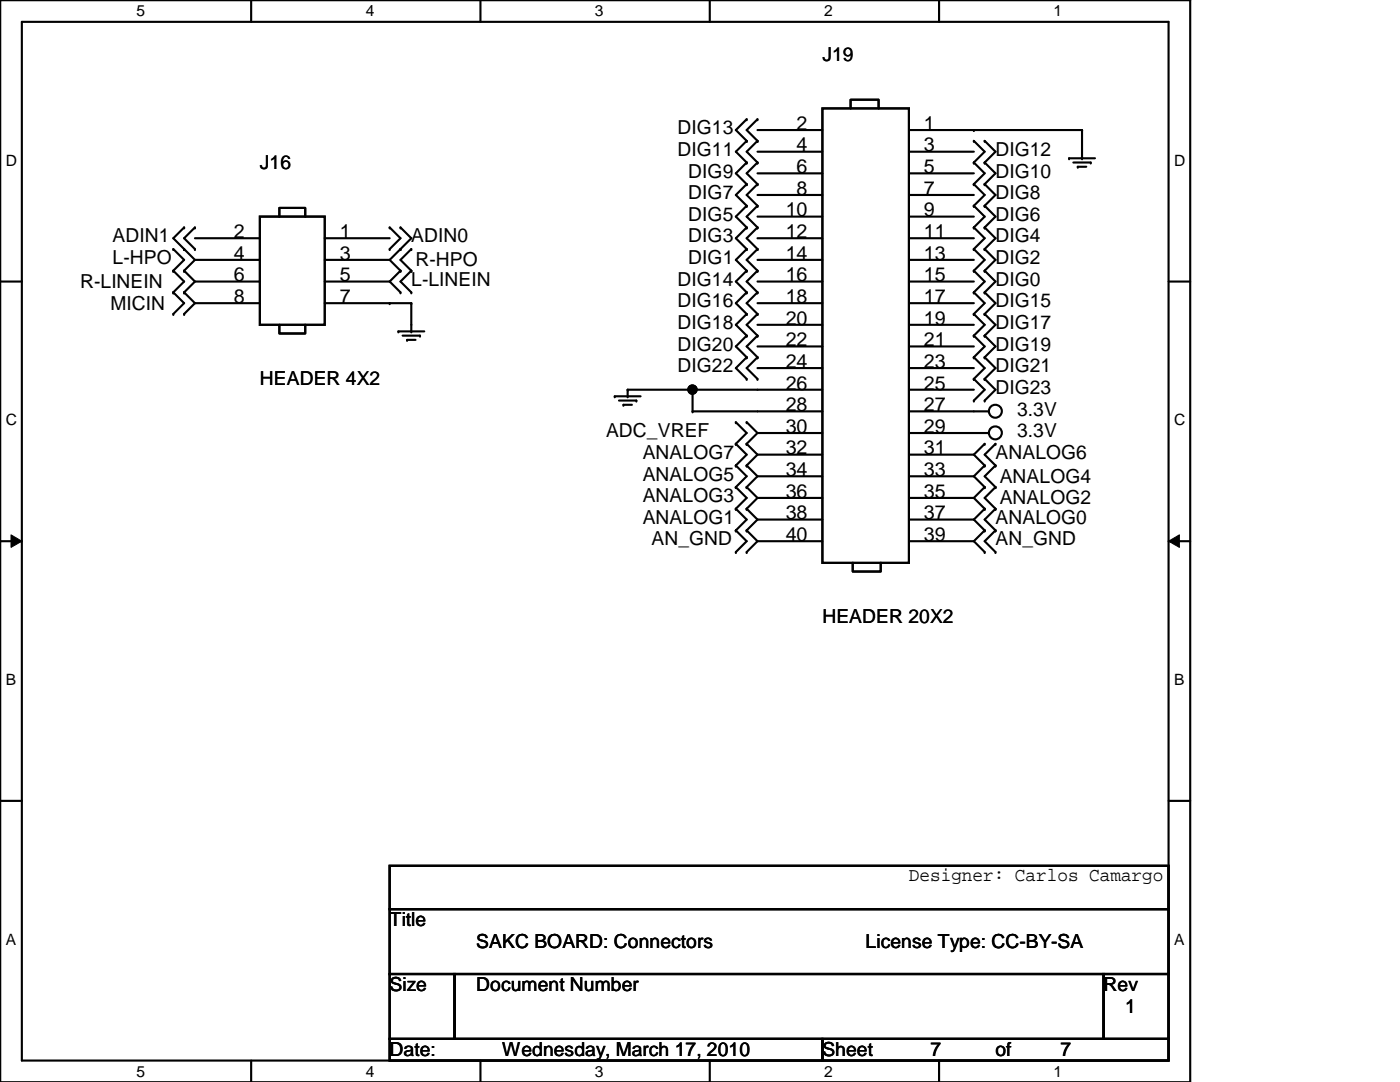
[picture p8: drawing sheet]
<svg xmlns="http://www.w3.org/2000/svg" width="279mm" height="216mm" viewBox="0 0 279 216" stroke-linecap="round" stroke-linejoin="round" font-family="sans-serif">
<path d="M0 0h237.5v215.9h-237.5zM4.4 4.4h228.8v207.2h-228.8z" fill="none" stroke="#000" stroke-width=".42"/>
<g fill="#fff">
<path d="M27.2 .5h1.8v3.4h-1.8z"/>
<path d="M27.2 212h1.8v3.5h-1.8z"/>
</g>
<path d="M50.1 0v4.4M50.1 211.6v4.3" fill="none" stroke="#000" stroke-width=".42"/>
<g fill="#fff">
<path d="M73 .5h1.7v3.4h-1.7z"/>
<path d="M73 212h1.7v3.5h-1.7z"/>
</g>
<path d="M95.9 0v4.4M95.9 211.6v4.3" fill="none" stroke="#000" stroke-width=".42"/>
<g fill="#fff">
<path d="M118.7 .5h1.8v3.4h-1.8z"/>
<path d="M118.7 212h1.8v3.5h-1.8z"/>
</g>
<path d="M141.6 0v4.4M141.6 211.6v4.3" fill="none" stroke="#000" stroke-width=".42"/>
<g fill="#fff">
<path d="M164.5 .5h1.7v3.4h-1.7z"/>
<path d="M164.5 212h1.7v3.5h-1.7z"/>
</g>
<path d="M187.4 0v4.4M187.4 211.6v4.3" fill="none" stroke="#000" stroke-width=".42"/>
<g fill="#fff">
<path d="M210.3 .5h1.7v3.4h-1.7z"/>
<path d="M210.3 212h1.7v3.5h-1.7z"/>
<path d="M1.1 30.3h2.3v3.4h-2.3z"/>
<path d="M234.3 30.3h2.3v3.4h-2.3z"/>
<path d="M1.1 82.1h2.3v3.5h-2.3z"/>
<path d="M234.3 82.1h2.3v3.5h-2.3z"/>
</g>
<path d="M0 56.2h4.4M233.2 56.2h4.3" fill="none" stroke="#000" stroke-width=".42"/>
<g fill="#fff">
<path d="M1.1 133.9h2.1v3.5h-2.1z"/>
<path d="M234.3 133.9h2.1v3.5h-2.1z"/>
</g>
<path d="M0 108h4.4M233.2 108h4.3" fill="none" stroke="#000" stroke-width=".42"/>
<path d="M2.2 106.7l2.2 1.3-2.2 1.2zM233.2 108l2.2-1.3v2.5z" fill="#000"/>
<path d="M2.2 106.7l2.2 1.3-2.2 1.2zM233.2 108l2.2-1.3v2.5z" fill="none" stroke="#000" stroke-width=".2"/>
<g fill="#fff">
<path d="M1.1 185.7h2.1v3.5h-2.1z"/>
<path d="M234.3 185.7h2.1v3.5h-2.1z"/>
</g>
<g fill="none" stroke="#000" stroke-width=".42">
<path d="M149 23.8l-2.1 2.2 2.1 2.1-2.1 2.2 2.1 2.1-2.1 2.2 2.1 2.1-2.1 2.2 2.1 2.2-2.1 2.1 2.1 2.2-2.1 2.1 2.1 2.2-2.1 2.2 2.1 2.1-2.1 2.2 2.1 2.1-2.1 2.2 2.1 2.2-2.1 2.1 2.1 2.2-2.1 2.1 2.1 2.2-2.1 2.1 2.1 2.2M151.2 26h12.9M151.2 23.8l-2.2 2.2 2.2 2.1-2.2 2.2 2.2 2.1-2.2 2.2 2.2 2.1-2.2 2.2 2.2 2.2-2.2 2.1 2.2 2.2-2.2 2.1 2.2 2.2-2.2 2.2 2.2 2.1-2.2 2.2 2.2 2.1-2.2 2.2 2.2 2.2-2.2 2.1 2.2 2.2-2.2 2.1 2.2 2.2-2.2 2.1 2.2 2.2M151.2 30.3h12.9M151.2 34.6h12.9M151.2 38.9h12.9M164.1 21.6h17.3v90.7h-17.3zM169.8 21.6v-1.7h5.5v1.7M181.4 26h34.5v5.6M181.4 30.3h13M181.4 34.6h13M181.4 38.9h13"/>
<path d="M194.4 28.1l2.1 2.2-2.1 2.1 2.1 2.2-2.1 2.1 2.1 2.2-2.1 2.2 2.1 2.1-2.1 2.2 2.1 2.1-2.1 2.2 2.1 2.2-2.1 2.1 2.1 2.2-2.1 2.1 2.1 2.2-2.1 2.2 2.1 2.1-2.1 2.2 2.1 2.1-2.1 2.2 2.1 2.1-2.1 2.2 2.1 2.2-2.1 2.1M196.5 28.1l2.2 2.2-2.2 2.1 2.2 2.2-2.2 2.1 2.2 2.2-2.2 2.2 2.2 2.1-2.2 2.2 2.2 2.1-2.2 2.2 2.2 2.2-2.2 2.1 2.2 2.2-2.2 2.1 2.2 2.2-2.2 2.2 2.2 2.1-2.2 2.2 2.2 2.1-2.2 2.2 2.2 2.1-2.2 2.2 2.2 2.2-2.2 2.1M213.4 31.6h5.1M214.2 32.4h3.5M215.1 33.3h1.7M34.6 49.7l2.1 2.2-2.1 2.1 2.1 2.2-2.1 2.1 2.1 2.2-2.1 2.2M36.7 45.4l-2.1 2.1 4.3 4.4M38.9 45.4l-2.2 2.1 2.2 2.2M38.9 51.9l-2.2 2.1 2.2 2.2M38.9 56.2l-2.2 2.1 2.2 2.2M38.9 47.5h13M38.9 51.9h13"/>
<path d="M38.9 56.2h13M51.9 43.2h12.9v21.6h-12.9zM55.8 43.2v-1.7h5.1v1.7M64.8 47.5h13M64.8 51.9h13M64.8 56.2h13M77.8 56.2l2.1 2.1M77.8 51.9l2.1 2.1-2.1 2.2M77.8 45.4l2.1 2.1-2.1 2.2M79.9 45.4l2.2 2.1-4.3 4.4M82.1 49.7l-2.2 2.2 2.2 2.1-2.2 2.2 2.2 2.1M151.2 43.2h12.9"/>
<path d="M151.2 47.5h12.9M151.2 51.9h12.9M151.2 56.2h12.9M181.4 43.2h13M181.4 47.5h13M181.4 51.9h13M181.4 56.2h13M38.9 60.5h13M38.9 60.5l-2.2 2.2M55.8 64.8v1.7h5.1v-1.7M64.8 60.5h17.3v5.6M79.5 66.1h5.2"/>
<path d="M80.3 67h3.5M81.2 67.8h1.7M122.7 79.1h5.1M123.5 79.9h3.5M138.2 77.8v4.3h25.9M151.2 60.5h12.9M151.2 64.8h12.9M151.2 69.1h12.9M151.2 73.4h12.9M164.1 77.8h-38.8v1.3M181.4 60.5h13M181.4 77.8h13"/>
<path d="M181.4 64.8h13M181.4 69.1h13M181.4 73.4h13M124.4 80.8h1.7M146.9 84.2l2.1 2.2-2.1 2.2 2.1 2.1-2.1 2.2 2.1 2.1-2.1 2.2 2.1 2.2-2.1 2.1 2.1 2.2-2.1 2.1 2.1 2.2-2.1 2.2M149 84.2l2.2 2.2M151.2 86.4h12.9M151.2 86.4l-2.2 2.2 2.2 2.1M151.2 95l-2.2 2.2 2.2 2.2M151.2 99.4l-2.2 2.1 2.2 2.2M151.2 90.7l-2.2 2.2 2.2 2.1M151.2 90.7h12.9"/>
<path d="M151.2 95h12.9M151.2 99.4h12.9M181.4 82.1h16M181.4 86.4h16M181.4 90.7h13M181.4 95h13M181.4 99.4h13M194.4 90.7l2.1 2.2-2.1 2.1M194.4 95l2.1 2.2-2.1 2.2M194.4 99.4l2.1 2.1-2.1 2.2M196.5 88.6l-2.1 2.1M198.7 88.6l-2.2 2.1 2.2 2.2-2.2 2.1 2.2 2.2-2.2 2.2 2.2 2.1-2.2 2.2 2.2 2.1-2.2 2.2 2.2 2.2"/>
<path d="M151.2 103.7l-2.2 2.1 2.2 2.2M151.2 108l-2.2 2.2M151.2 103.7h12.9M151.2 108h12.9M170.2 112.3v1.7h5.6v-1.7M181.4 103.7h13M181.4 108h13M194.4 103.7l2.1 2.1-2.1 2.2M194.4 108l2.1 2.2M0 159.8h4.4M233.2 159.8h4.3M77.8 172.8h155.4v8.6h-155.4z"/>
<path d="M77.8 181.4h155.4v13h-155.4zM77.8 194.4h12.9v12.9h-12.9zM90.7 194.4h129.6v12.9h-129.6zM220.3 194.4h12.9v12.9h-12.9zM77.8 207.3h86.3v4.3h-86.3zM164.1 207.3h69.1v4.3h-69.1z"/>
<circle cx="138.2" cy="77.7" r=".83"/>
<circle cx="198.6" cy="86.4" r="1.3"/>
<circle cx="198.6" cy="82.1" r="1.3"/>
</g>
<g fill="#000">
<circle cx="149" cy="32.4" r=".21"/>
<circle cx="149" cy="36.7" r=".21"/>
<circle cx="149" cy="28.1" r=".21"/>
<circle cx="149" cy="23.8" r=".21"/>
<circle cx="151.2" cy="28.1" r=".21"/>
<circle cx="151.2" cy="23.8" r=".21"/>
<circle cx="151.2" cy="32.4" r=".21"/>
<circle cx="151.2" cy="36.7" r=".21"/>
<circle cx="194.4" cy="32.4" r=".21"/>
<circle cx="194.4" cy="36.7" r=".21"/>
<circle cx="194.4" cy="26" r=".21"/>
<circle cx="194.4" cy="28.1" r=".21"/>
<circle cx="196.5" cy="28.1" r=".21"/>
<circle cx="196.5" cy="32.4" r=".21"/>
<circle cx="196.5" cy="36.7" r=".21"/>
<circle cx="213.4" cy="31.6" r=".21"/>
<circle cx="215.1" cy="33.3" r=".21"/>
<circle cx="215.9" cy="26" r=".21"/>
<circle cx="215.9" cy="31.6" r=".21"/>
<circle cx="217.7" cy="32.4" r=".21"/>
<circle cx="34.6" cy="54" r=".21"/>
<circle cx="34.6" cy="49.7" r=".21"/>
<circle cx="34.6" cy="58.3" r=".21"/>
<circle cx="36.7" cy="49.7" r=".21"/>
<circle cx="36.7" cy="45.4" r=".21"/>
<circle cx="36.7" cy="54" r=".21"/>
<circle cx="36.7" cy="58.3" r=".21"/>
<circle cx="38.9" cy="49.7" r=".21"/>
<circle cx="38.9" cy="45.4" r=".21"/>
<circle cx="77.8" cy="45.4" r=".21"/>
<circle cx="77.8" cy="49.7" r=".21"/>
<circle cx="79.9" cy="54" r=".21"/>
<circle cx="79.9" cy="58.3" r=".21"/>
<circle cx="79.9" cy="49.7" r=".21"/>
<circle cx="79.9" cy="45.4" r=".21"/>
<circle cx="82.1" cy="58.3" r=".21"/>
<circle cx="82.1" cy="49.7" r=".21"/>
<circle cx="82.1" cy="54" r=".21"/>
<circle cx="149" cy="41.1" r=".21"/>
<circle cx="149" cy="49.7" r=".21"/>
<circle cx="149" cy="45.4" r=".21"/>
<circle cx="149" cy="54" r=".21"/>
<circle cx="149" cy="58.3" r=".21"/>
<circle cx="151.2" cy="41.1" r=".21"/>
<circle cx="151.2" cy="45.4" r=".21"/>
<circle cx="151.2" cy="49.7" r=".21"/>
<circle cx="151.2" cy="54" r=".21"/>
<circle cx="151.2" cy="58.3" r=".21"/>
<circle cx="194.4" cy="54" r=".21"/>
<circle cx="194.4" cy="49.7" r=".21"/>
<circle cx="194.4" cy="58.3" r=".21"/>
<circle cx="194.4" cy="41.1" r=".21"/>
<circle cx="194.4" cy="45.4" r=".21"/>
<circle cx="196.5" cy="45.4" r=".21"/>
<circle cx="196.5" cy="49.7" r=".21"/>
<circle cx="196.5" cy="54" r=".21"/>
<circle cx="196.5" cy="41.1" r=".21"/>
<circle cx="196.5" cy="58.3" r=".21"/>
<circle cx="34.6" cy="62.7" r=".21"/>
<circle cx="36.7" cy="62.7" r=".21"/>
<circle cx="77.8" cy="60.5" r=".21"/>
<circle cx="79.5" cy="66.1" r=".21"/>
<circle cx="81.2" cy="67.8" r=".21"/>
<circle cx="82.1" cy="66.1" r=".21"/>
<circle cx="82.1" cy="60.5" r=".21"/>
<circle cx="83.8" cy="67" r=".21"/>
<circle cx="122.7" cy="79.1" r=".21"/>
<circle cx="125.3" cy="77.8" r=".21"/>
<circle cx="125.3" cy="79.1" r=".21"/>
<circle cx="127" cy="79.9" r=".21"/>
<circle cx="138.2" cy="77.8" r=".21"/>
<circle cx="149" cy="62.7" r=".21"/>
<circle cx="149" cy="71.3" r=".21"/>
<circle cx="149" cy="67" r=".21"/>
<circle cx="149" cy="75.6" r=".21"/>
<circle cx="151.2" cy="75.6" r=".21"/>
<circle cx="151.2" cy="67" r=".21"/>
<circle cx="151.2" cy="62.7" r=".21"/>
<circle cx="151.2" cy="71.3" r=".21"/>
<circle cx="194.4" cy="71.3" r=".21"/>
<circle cx="194.4" cy="79.9" r=".21"/>
<circle cx="194.4" cy="62.7" r=".21"/>
<circle cx="194.4" cy="67" r=".21"/>
<circle cx="194.4" cy="75.6" r=".21"/>
<circle cx="196.5" cy="71.3" r=".21"/>
<circle cx="196.5" cy="75.6" r=".21"/>
<circle cx="196.5" cy="67" r=".21"/>
<circle cx="196.5" cy="79.9" r=".21"/>
<circle cx="196.5" cy="62.7" r=".21"/>
<circle cx="124.4" cy="80.8" r=".21"/>
<circle cx="138.2" cy="82.1" r=".21"/>
<circle cx="146.9" cy="84.2" r=".21"/>
<circle cx="146.9" cy="88.6" r=".21"/>
<circle cx="146.9" cy="92.9" r=".21"/>
<circle cx="146.9" cy="97.2" r=".21"/>
<circle cx="149" cy="92.9" r=".21"/>
<circle cx="149" cy="97.2" r=".21"/>
<circle cx="149" cy="84.2" r=".21"/>
<circle cx="149" cy="88.6" r=".21"/>
<circle cx="196.5" cy="88.6" r=".21"/>
<circle cx="196.5" cy="92.9" r=".21"/>
<circle cx="196.5" cy="97.2" r=".21"/>
<circle cx="197.4" cy="82.1" r=".21"/>
<circle cx="197.4" cy="86.4" r=".21"/>
<circle cx="198.7" cy="92.9" r=".21"/>
<circle cx="198.7" cy="88.6" r=".21"/>
<circle cx="198.7" cy="97.2" r=".21"/>
<circle cx="146.9" cy="101.5" r=".21"/>
<circle cx="146.9" cy="110.2" r=".21"/>
<circle cx="146.9" cy="105.8" r=".21"/>
<circle cx="149" cy="105.8" r=".21"/>
<circle cx="149" cy="110.2" r=".21"/>
<circle cx="149" cy="101.5" r=".21"/>
<circle cx="196.5" cy="105.8" r=".21"/>
<circle cx="196.5" cy="110.2" r=".21"/>
<circle cx="196.5" cy="101.5" r=".21"/>
<circle cx="198.7" cy="110.2" r=".21"/>
<circle cx="198.7" cy="101.5" r=".21"/>
<circle cx="198.7" cy="105.8" r=".21"/>
</g>
<circle cx="138.2" cy="77.7" r=".83" fill="#000"/>
<g font-size="3.9">
<text x="164.1" y="12.1">J19</text>
<text x="135.2" y="26.8">DIG13</text>
<text x="159" y="25.9">2</text>
<text x="184.4" y="25.9">1</text>
<text x="51.9" y="33.7">J16</text>
<text x="135.2" y="31.1">DIG11</text>
<text x="137.4" y="35.4">DIG9</text>
<text x="159" y="30.2">4</text>
<text x="159" y="34.5">6</text>
<text x="184.4" y="30.2">3</text>
<text x="184.4" y="34.5">5</text>
<text x="198.7" y="31.1">DIG12</text>
<text x="198.7" y="35.4">DIG10</text>
<text x="137.4" y="39.8">DIG7</text>
<text x="159" y="38.9">8</text>
<text x="184.4" y="38.9">7</text>
<text x="198.7" y="39.8">DIG8</text>
<text x="46.7" y="47.5">2</text>
<text x="67.8" y="47.5">1</text>
<text x="137.4" y="44.1">DIG5</text>
<text x="156.8" y="43.2">10</text>
<text x="156.8" y="47.5">12</text>
<text x="184.4" y="43.2">9</text>
<text x="184.4" y="47.5">11</text>
<text x="198.7" y="44.1">DIG6</text>
<text x="22.5" y="48.4">ADIN1</text>
<text x="22.5" y="52.7">L-HPO</text>
<text x="46.7" y="51.8">4</text>
<text x="67.8" y="51.8">3</text>
<text x="82.1" y="48.4">ADIN0</text>
<text x="82.9" y="53.1">R-HPO</text>
<text x="137.4" y="48.4">DIG3</text>
<text x="137.4" y="52.7">DIG1</text>
<text x="156.8" y="51.8">14</text>
<text x="184.4" y="51.8">13</text>
<text x="198.7" y="48.4">DIG4</text>
<text x="198.7" y="52.7">DIG2</text>
<text x="16" y="57.4">R-LINEIN</text>
<text x="46.7" y="56.1">6</text>
<text x="67.8" y="56.1">5</text>
<text x="82.1" y="57">L-LINEIN</text>
<text x="135.2" y="57">DIG14</text>
<text x="156.8" y="56.1">16</text>
<text x="184.4" y="56.1">15</text>
<text x="198.7" y="57">DIG0</text>
<text x="22.1" y="61.8">MICIN</text>
<text x="46.7" y="60.5">8</text>
<text x="67.8" y="60.5">7</text>
<text x="135.2" y="61.3">DIG16</text>
<text x="135.2" y="65.7">DIG18</text>
<text x="156.8" y="60.5">18</text>
<text x="156.8" y="64.8">20</text>
<text x="184.4" y="60.5">17</text>
<text x="184.4" y="64.8">19</text>
<text x="198.7" y="61.3">DIG15</text>
<text x="198.7" y="65.7">DIG17</text>
<text x="135.2" y="70">DIG20</text>
<text x="156.8" y="69.1">22</text>
<text x="184.4" y="69.1">21</text>
<text x="198.7" y="70">DIG19</text>
<text x="51.9" y="76.9">HEADER 4X2</text>
<text x="135.2" y="74.3">DIG22</text>
<text x="156.8" y="73.4">24</text>
<text x="156.8" y="77.7">26</text>
<text x="184.4" y="73.4">23</text>
<text x="184.4" y="77.7">25</text>
<text x="198.7" y="74.3">DIG21</text>
<text x="156.8" y="82">28</text>
<text x="184.4" y="82">27</text>
<text x="198.7" y="78.6">DIG23</text>
<text x="203" y="82.9">3.3V</text>
<text x="120.9" y="87.2">ADC_VREF</text>
<text x="156.8" y="86.4">30</text>
<text x="184.4" y="86.4">29</text>
<text x="203" y="87.2">3.3V</text>
<text x="128.3" y="91.6">ANALOG7</text>
<text x="128.3" y="95.9">ANALOG5</text>
<text x="156.8" y="90.7">32</text>
<text x="156.8" y="95">34</text>
<text x="184.4" y="90.7">31</text>
<text x="184.4" y="95">33</text>
<text x="198.7" y="91.6">ANALOG6</text>
<text x="128.3" y="100.2">ANALOG3</text>
<text x="156.8" y="99.3">36</text>
<text x="184.4" y="99.3">35</text>
<text x="199.5" y="96.3">ANALOG4</text>
<text x="199.5" y="100.6">ANALOG2</text>
<text x="128.3" y="104.5">ANALOG1</text>
<text x="156.8" y="103.6">38</text>
<text x="156.8" y="107.9">40</text>
<text x="184.4" y="103.6">37</text>
<text x="184.4" y="107.9">39</text>
<text x="198.7" y="104.5">ANALOG0</text>
<text x="130" y="108.8">AN_GND</text>
<text x="198.7" y="108.8">AN_GND</text>
<text x="164.1" y="124.4">HEADER 20X2</text>
<text x="181.4" y="175.9">Designer: Carlos Camargo</text>
<text x="77.8" y="184.8">Title</text>
<text x="95" y="189.1">SAKC BOARD: Connectors</text>
<text x="172.8" y="189.1">License Type: CC-BY-SA</text>
<text x="77.8" y="197.8">Size</text>
<text x="95" y="197.8">Document Number</text>
<text x="220.3" y="197.8">Rev</text>
<text x="224.6" y="202.1">1</text>
<text x="77.8" y="210.7">Date:</text>
<text x="100.2" y="210.7">Wednesday, March 17, 2010</text>
<text x="164.1" y="210.7">Sheet</text>
<text x="185.7" y="210.7">7</text>
<text x="198.7" y="210.7">of</text>
<text x="211.6" y="210.7">7</text>
</g>
<g font-size="3.1">
<text x="27.2" y="3.3">5</text>
<text x="73" y="3.3">4</text>
<text x="118.7" y="3.3">3</text>
<text x="164.5" y="3.3">2</text>
<text x="210.3" y="3.3">1</text>
<text x="1.1" y="33.1">D</text>
<text x="234.3" y="33.1">D</text>
<text x="1.1" y="84.9">C</text>
<text x="234.3" y="84.9">C</text>
<text x="1.1" y="136.7">B</text>
<text x="234.3" y="136.7">B</text>
<text x="1.1" y="188.5">A</text>
<text x="234.3" y="188.5">A</text>
<text x="27.2" y="214.8">5</text>
<text x="73" y="214.8">4</text>
<text x="118.7" y="214.8">3</text>
<text x="164.5" y="214.8">2</text>
<text x="210.3" y="214.8">1</text>
</g>
</svg>
